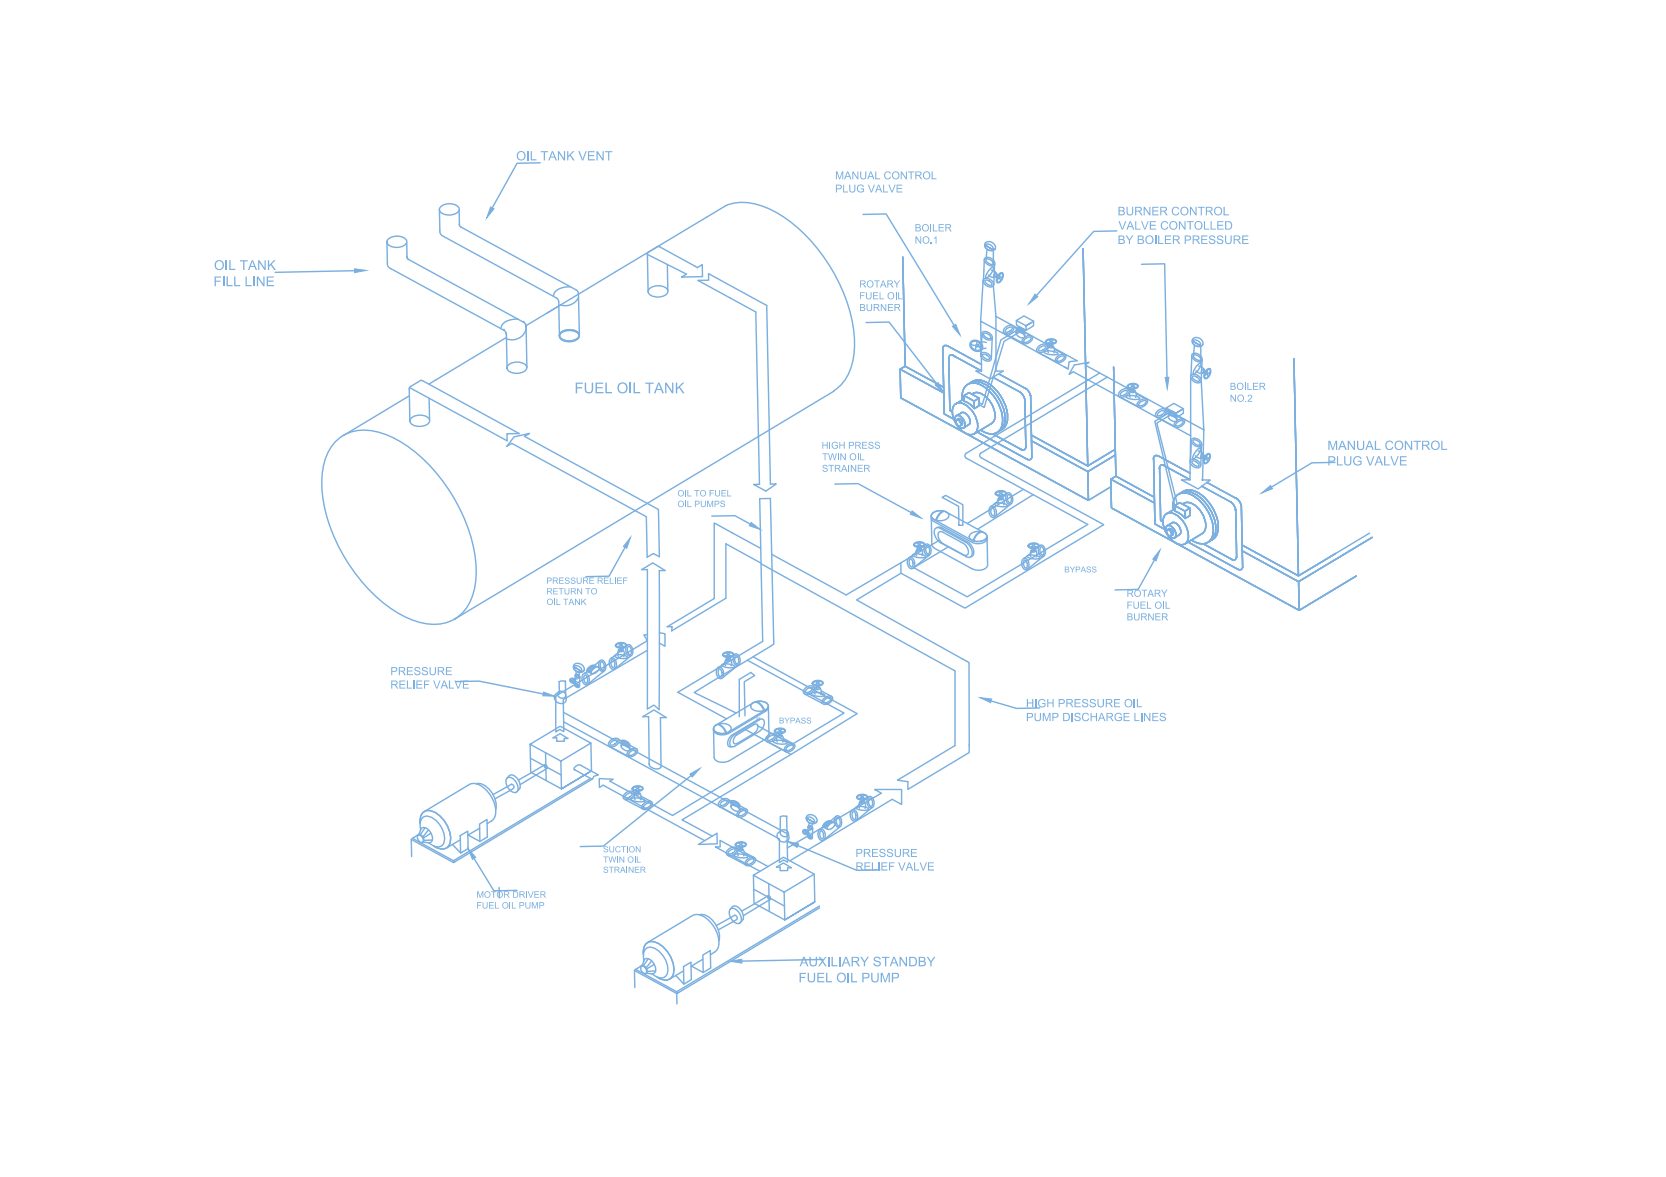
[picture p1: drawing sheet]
<svg xmlns="http://www.w3.org/2000/svg" width="297mm" height="210mm" viewBox="0 0 297 210" stroke-linecap="round" stroke-linejoin="round" font-family="sans-serif">
<!-- layer: 0 -->
<g fill="none" stroke="#7aafdf" stroke-width=".25">
<path d="M78.3 37.4l.1 3.9M78.7 36.8a2.51 2.51 0 0 1 3.1 .2 .82 .82 0 0 1-.6 1.1 2.43 2.43 0 0 1-2.8-.4l-.1-.3zM81.9 37.5v2.6M96.3 29l-4.1 .1-4.4 8M129.4 36.7a9.6 9.6 0 0 1 8.3 .8 29.6 29.6 0 0 1 13.6 17.4 17.4 17.4 0 0 1 .2 11.3 7.3 7.3 0 0 1-2.8 3.5M129.4 36.7l-35.6 21.4M153.9 38.2h4.1l12.1 19.8M63.2 48.3l-14.1 .3M69 43.2l.1 3.8M69.1 47a.97 .97 0 0 0 .6 .9M69.3 42.6a2.51 2.51 0 0 1 3.1 .2 .82 .82 0 0 1-.6 1.1 2.43 2.43 0 0 1-2.7-.4l-.1-.3zM69.8 48l20.1 10.9"/>
<path d="M72.5 43.3l.1 2.6M72.5 45.9l.3 .3M72.6 45.9h.1M72.8 46.2l20.6 11.3M72.8 46.2h.1M78.4 41.3a1.02 1.02 0 0 0 .7 .9l20.1 10.9 .4 .5v.2M81.9 40.1l.2 .4M81.9 40.1h.1M82.1 40.5l20.6 11.2 .4 .6M82.1 40.5h.1M89.8 58.9l.4 .4 .1 .3M89.9 58.9h.1"/>
<path d="M90.3 59.6h.1M90.3 59.6l.1 6M92.4 56.9a2.94 2.94 0 0 0-3 1.4l-.1 .3M93.3 57.4l.1 .1M93.4 57.5h.1M93.4 57.5l.4 .6M93.7 57.7a2.37 2.37 0 0 1-.9 2.4 2.37 2.37 0 0 1-2.5 .3M93.8 58.3v.1M93.8 58.1l.1 7.4M99.6 53.8l.1 6.1M100.1 59.4a2.51 2.51 0 0 1 3.1 .2 .82 .82 0 0 1-.6 1.1 2.43 2.43 0 0 1-2.8-.4l-.1-.3zM100.1 59.2a2.51 2.51 0 0 1 3.1 .2 .82 .82 0 0 1-.6 1.2 2.43 2.43 0 0 1-2.8-.4l-.1-.4z"/>
<path d="M101.7 51.2a2.94 2.94 0 0 0-3 1.3v.4M103.1 52.3l.2 7.5M103.1 53.1a2.59 2.59 0 0 1-3.2 1.3M115.7 44.9l-.3 .5M115.9 51.4a2.51 2.51 0 0 1 3.1 .2 .82 .82 0 0 1-.6 1.2 2.43 2.43 0 0 1-2.7-.5l-.1-.3zM117.1 44h.5l6.7 3.7 .9-.5 .1 2.1-3.8 .1 .9-.5-7-3.5 .2 6.6M119 47.2l.1 4.6M124.4 50h2l-.1-1.2 10.4 5.7 .7 31.8h1l-1.8 1.3-2.2-1.2h1l-.6-30.8zM154.4 57.5l4.1-.1 8.5 11M161 45.8l.4 19.5M175.1 59.5l-.2 3.6M175.1 59.3a1.19 1.19 0 0 1 1.8 1.2 1.19 1.19 0 0 1-1.8-1.2z"/>
<path d="M175.3 50l-.5 7.3M175.3 49.8a1.17 1.17 0 0 1 1.3 .1 1.17 1.17 0 0 1 .5 1.1 1.17 1.17 0 0 1-1.2-.1 1.17 1.17 0 0 1-.6-1.1zM175.4 59.5a1 1 0 0 1 1.2 .8 1 1 0 0 1-1.2-.8zM175.5 46.3l-.1 3.5M175.6 46.1a1.19 1.19 0 0 1 1.7 1.1 1.19 1.19 0 0 1-1.7-1.1zM175.6 50a.76 .76 0 0 1 1.1 .3l.1 .3a.2 .2 0 0 1 0 .2 .2 .2 0 0 1-.2 .1 1.11 1.11 0 0 1-1-.9zM175.6 43.7l1.4 .8zM175.7 43.6a.88 .88 0 0 1 .9 .1 .88 .88 0 0 1 .4 .8 .88 .88 0 0 1-.9 0 .88 .88 0 0 1-.4-.9zM175.8 46.2a.98 .98 0 0 1 1.3 .9 1.03 1.03 0 0 1-1.3-.9zM175.8 43.2a1.13 1.13 0 0 1 1.6 1.2 1.08 1.08 0 0 1-1.2 .2 1.08 1.08 0 0 1-.6-1.2zM176 44.4l-.2 1.8M176.2 49a1.16 1.16 0 0 0 1.1 .5"/>
<path d="M176.4 48.1l.7-.4a2.19 2.19 0 0 1-1.3 1.9 1.57 1.57 0 0 1 .6-1.5zM176.7 48.2a1.07 1.07 0 0 1 1 .5M177.1 44.7v2.3M177.1 51l.5 5.4M177.3 47.2l-.1 3.6M177.4 48.8l.1-.1a.34 .34 0 0 1 .2 .5 .34 .34 0 0 1-.5 .1zM177.6 56.4v9.8h1.3l-2.4 1.4-2.5-1.4h1M177.6 56.4l14.5 7.9-1.5 .2-.2 1.3-.7-.4M178.1 49.1a.36 .36 0 0 1 .3-.3 .36 .36 0 0 1 .3 .1 1.2 1.2 0 0 1-.8 1.4 .95 .95 0 0 1 .2-1.2zM178.2 48.8l.5-.2a1.22 1.22 0 0 1-.9 1.8 1.26 1.26 0 0 1 .4-1.6zM178.3 49.2l-.7-.3-.1 .5 .6 .2M178.3 48.9l-.1 .5 .2 .6"/>
<path d="M178.7 49.3l-.9 .6M179.1 59.5l3.2 1.6M179.2 58.5a1.15 1.15 0 0 1 1.5-.3 1.17 1.17 0 0 1-.5 1.1 1.17 1.17 0 0 1-1.3 0v-.3zM179.4 58.7a.92 .92 0 0 1 1.1-.3 1.09 1.09 0 0 1-1.2 .8 .32 .32 0 0 1 .1-.5zM180.7 58.2l3.2 1.7M181.2 59.3a1.1 1.1 0 0 1 1.5 .8 1.1 1.1 0 0 1-1.5-.8zM181.2 58.5a1.18 1.18 0 0 1 1.5 .8 1.18 1.18 0 0 1-1.5-.8zM181.2 57.2l1.7 .9 .1 .8-1.8-.9v-.8l1.4-.9 1.7 1-1.4 .8 1-.6M181.2 58.5v.8M181.3 58.6a1.23 1.23 0 0 1 1.3 .6 1.11 1.11 0 0 1-1.2-.5zM182.1 58.4l-3.6 2.2-3.3 11.5-.6-.3M182.5 58.8l-3.5 2.1-3.5 11.8-1.1-.6"/>
<path d="M182.7 59.3v.9M184.3 57.3v.8l-1.3 .8M193.1 44.4l.8 38.7M199.1 41.2l-4.1 .1-10.2 11.4M203.5 47.1l4.2-.1 .4 20.3M60.2 78.4a7.7 7.7 0 0 1 7.9-1.1 23.6 23.6 0 0 1 11.4 9.3 27.2 27.2 0 0 1 5.4 16.3 9.1 9.1 0 0 1-3.7 7.4 8.7 8.7 0 0 1-8.3 0 27.7 27.7 0 0 1-13-13.9 22.9 22.9 0 0 1-2.4-12.7 9 9 0 0 1 2.7-5.3zM61.3 77.6h.1M73 70.6l-11.8 7.1M73 69.1l17.4 9.5v-1.2l2.2-.1-17.5-9.5-1.9 1.1-.2 .3 .1 5.9M73.4 74.5a2.51 2.51 0 0 1 3.1 .2 .82 .82 0 0 1-.6 1.1 2.43 2.43 0 0 1-2.7-.4l-.1-.3zM76.5 71l.1 3.8M90.3 60.2l-13.8 8.3"/>
<path d="M90.7 65a2.51 2.51 0 0 1 3.1 .2 .82 .82 0 0 1-.6 1.2 2.43 2.43 0 0 1-2.7-.5l-.1-.3zM91.7 77.9l2.7-.6-.9 .5 23.9 13.1 .2 8.4-1.1-.6-1.1 .7-.2-7.2-23.9-13.1-.9 .5zM148.7 69.8l-67.6 40.6M160.5 65.8l.9-.5 6.8 3.8M168.3 70.1l-7.8-4.3 .1 5.2 33.5 18.2-.1-5.1-10.1-5.5M168.9 61.7h-.6l-.2 .6 .2 11.5 1.8 1M169 61.7l6 3.3M169.2 63.8h.1M169.2 63.8l.2 9.4 .4 .3M169.8 63.3l5.2 2.9M169.9 63.3v.1M170.1 72.3a1.77 1.77 0 0 1 2.6 .3 3.9 3.9 0 0 1 1.3 4.5 1.77 1.77 0 0 1-2.6-.4 3.9 3.9 0 0 1-1.3-4.4z"/>
<path d="M170.3 63.6a.66 .66 0 0 0-1.1 0l-.1 .3M170.5 74.1a1.45 1.45 0 0 1 1.3 2.2 1.45 1.45 0 0 1-1.3-2.2zM170.5 74.9a.71 .71 0 0 1 .7 1.1 .71 .71 0 0 1-.7-1.1zM170.7 71.9h-.1M170.8 74.7a.74 .74 0 0 1 .8 1l-.4 .3M170.9 74.7l-.4 .2M171.4 73.6a1.53 1.53 0 0 1 1.5 2M171.4 73.6l-.9 .6M171.6 71.3a2.34 2.34 0 0 1 1.9-3 5.9 5.9 0 0 1 4.5 3.7 4.5 4.5 0 0 1 .1 4.8 2.5 2.5 0 0 1-3.3-.1M171.9 70.5l.9-.5 1.8 1M171.9 71.1l-1.5 .9M171.9 71.6l.7 .3 1.1 1"/>
<path d="M172.8 68.4a2.54 2.54 0 0 1 3 .2 7.5 7.5 0 0 1 3.3 6.9 2 2 0 0 1-1.1 1.5M172.9 75.6l-1.1 .7M173 68.3a2.3 2.3 0 0 1 3-.1 7.5 7.5 0 0 1 3.6 7 2.02 2.02 0 0 1-1.2 1.5M173.1 61.4l1.9 .4M173.1 60.9a1.24 1.24 0 0 1 1.6 0 1.24 1.24 0 0 1 .3 1.5 1.29 1.29 0 0 1-1.4 .1 1.29 1.29 0 0 1-.6-1.4zM173.3 70.3a1.89 1.89 0 0 1 2.5 .5 4.5 4.5 0 0 1 1.5 4l-.5 .7-3.1 1.9M173.4 61a1.13 1.13 0 0 1 1.6 1.1 1.08 1.08 0 0 1-1.3 .2 1.08 1.08 0 0 1-.5-1.1zM173.7 71.5l.9-.5v1.3l-.9 .6v-1.4l-1.8-1v1.1M174 61.4l.5 .1M174.2 60.9l-.3 1.5M174.3 77.1l8.9 4.8M174.5 61.8h-.5"/>
<path d="M174.6 61.3a.34 .34 0 0 1 .4 .3 .34 .34 0 0 1-.4 .3l-.1-.3zM174.7 62a1.07 1.07 0 0 0 1.1 .1M174.9 63.1a1.17 1.17 0 0 1 1.2 0 1.17 1.17 0 0 1 .6 1.1 1.17 1.17 0 0 1-1.3 0 1.17 1.17 0 0 1-.5-1.1zM175 65l-.2-7.7 15.6 8.5M175 65v1.2M175.2 63.3v-.1a.76 .76 0 0 1 1 .4l.2 .2a.2 .2 0 0 1 0 .3 .2 .2 0 0 1-.2 0 1.11 1.11 0 0 1-1-.8zM175.8 61.1a1.17 1.17 0 0 0-1.1 .1M176.9 60.5l-.2 3.5M177 77.4l5.2 2.8M177 67.3l5 2.7M178.1 66.7l4.9 2.7M181.9 70l.5 .5 .3 1"/>
<path d="M181.9 70h.1M182.5 60.3a1.17 1.17 0 0 1 1.6-.3 1.19 1.19 0 0 1-1.8 1.1l-.1-.2zM182.6 69.1a2.13 2.13 0 0 1 1.2 1.4l.2 11.1-.4 .4-.6-.2M182.7 71.2h.1M182.7 71.2l.2 8.6M182.7 60.5a.81 .81 0 0 1 1.1-.3 .93 .93 0 0 1-1.3 .7zM182.9 79.8h.1M182.9 79.8a.59 .59 0 0 1-.5 .5 .59 .59 0 0 1-.6-.3M183.9 77.6l10 5.5 4.9-3M185.1 62.8l3.1 1.7M185.1 61.8a1.15 1.15 0 0 1 1.6-.2 1.17 1.17 0 0 1-.6 1.1 1.17 1.17 0 0 1-1.2 0l-.1-.3zM185.4 62.1a.96 .96 0 0 1 1-.4 .53 .53 0 0 1-.4 .7l-.6 .2a.19 .19 0 0 1-.2-.1 .19 .19 0 0 1 0-.2z"/>
<path d="M186.3 62.7l1.1-.1a1.44 1.44 0 0 1 1.2 .5 2.5 2.5 0 0 1-2.4-.3zM186.5 60.8a1.34 1.34 0 0 1 1.9 .1 1.22 1.22 0 0 1-2 .1zM186.6 60.8a1.2 1.2 0 0 1 1.7 .1 1.17 1.17 0 0 1-1.8 .1zM186.7 61.6l.3 .2M187 61.8a1.07 1.07 0 0 0-.1 1.1M187 61.7l.2-.1a.46 .46 0 0 1 .6 .2 .4 .4 0 0 1-.4 .3 .4 .4 0 0 1-.4-.4zM187 60.6l1 .6M187.5 61l.1 .8h-.4v-.7M187.8 60.6l-.5 .4-.5 .2M187.8 61.8a1.11 1.11 0 0 1 .1 1.1M188 62.3l1.9 1M188.5 63.6a1.17 1.17 0 0 1 1.5-.2 1.19 1.19 0 0 1-1.8 1.1l-.1-.3z"/>
<path d="M188.6 63.2h.1M188.6 63.9a.88 .88 0 0 1 1.2-.3 1.03 1.03 0 0 1-1.4 .7zM193.6 65l.6-.4-2.7 .5-.9 1.7 .8-.5 20.9 11.4M193.6 65.1l21 11.6M196.1 66.5l-23.8 14.3-.3 .5 .3 .4M197.4 67.3l-22.5 13.5M198.6 65.5l.4 19.4M199.7 70.8l3.1 1.6M199.7 69.8a1.15 1.15 0 0 1 1.6-.3 1.17 1.17 0 0 1-.6 1.1 1.17 1.17 0 0 1-1.2 0l-.1-.2zM199.9 70a1 1 0 0 1 1.1-.3 .53 .53 0 0 1-.5 .7l-.5 .2a.2 .2 0 0 1-.3-.1 .2 .2 0 0 1 .1-.3zM200.9 70.6h1.1a1.44 1.44 0 0 1 1.2 .4 2.5 2.5 0 0 1-2.4-.3zM201.1 68.7a1.34 1.34 0 0 1 1.9 .1 1.22 1.22 0 0 1-2 .1z"/>
<path d="M201.2 68.8a1.24 1.24 0 0 1 1.6 0 1.19 1.19 0 0 1-1.7 .2zM201.3 69.5l.3 .2M201.6 69.8a1.07 1.07 0 0 0-.1 1M201.6 69.7l.2-.1a.46 .46 0 0 1 .6 .2 .4 .4 0 0 1-.4 .2 .4 .4 0 0 1-.4-.3zM201.6 68.5l1 .6M202.1 68.9v.8h-.4v-.7M202.3 68.5l-.4 .4-.5 .3M202.4 69.8a1.11 1.11 0 0 1 .1 1.1M202.6 70.2l1.8 1M203 71.6a1.17 1.17 0 0 1 1.6-.3 1.19 1.19 0 0 1-1.8 1.1l-.1-.2zM203.2 71.1l-.1 .1M203.2 71.8a.85 .85 0 0 1 1.2-.3 1.02 1.02 0 0 1-1.4 .8z"/>
<path d="M206.3 74.4l3.1 1.6M206.3 73.4a1.15 1.15 0 0 1 1.6-.3 1.17 1.17 0 0 1-.6 1.1 1.17 1.17 0 0 1-1.2 0l-.1-.3zM206.5 73.6a.92 .92 0 0 1 1.1-.3 1.09 1.09 0 0 1-1.2 .8 .29 .29 0 0 1 .1-.5zM207.9 73.1l3.1 1.7M207.9 72.8l1.7 .9 .1 .8-1.8-.9v-.8l1.4-.9 1.7 1-1.4 .8 1-.6M208.3 74.2a1.1 1.1 0 0 1 1.5 .8 1.1 1.1 0 0 1-1.5-.8zM208.3 73.4a1.18 1.18 0 0 1 1.5 .8 1.18 1.18 0 0 1-1.5-.8zM208.3 73.4v.8M208.5 73.5a1.23 1.23 0 0 1 1.2 .6 1.11 1.11 0 0 1-1.2-.5zM208.5 73.6l-2.6 1.5 3.6 15.1 .8-.6 1.8 1M208.7 74l-2.4 1.5 3.6 14.4M209.6 75.2a1.17 1.17 0 0 1 1.6-.3 1.19 1.19 0 0 1-1.8 1.1l-.1-.2z"/>
<path d="M209.8 75.4a.81 .81 0 0 1 1.2-.3 .93 .93 0 0 1-1.4 .7zM209.8 74.2v.9M211 72.9v.8l-1.3 .8M212.3 77.7l-.1 7.8M212.3 67.2v10.5M212.3 66.9a1.17 1.17 0 0 1 1.3 .1 1.17 1.17 0 0 1 .5 1.1 1.17 1.17 0 0 1-1.2-.1 1.17 1.17 0 0 1-.6-1.1zM212.4 78.5l-.1 3.6M212.5 78.3a1.19 1.19 0 0 1 1.7 1.2 1.19 1.19 0 0 1-1.7-1.2zM212.5 63.4l-.1 3.5M212.5 63.2a1.19 1.19 0 0 1 1.8 1.1 1.19 1.19 0 0 1-1.8-1.1zM212.6 67.1a1.07 1.07 0 0 1 1.3 .8 .3 .3 0 0 1-.6 0 .91 .91 0 0 1-.7-.8zM212.6 60.8l1.4 .8z"/>
<path d="M212.6 60.7a.92 .92 0 0 1 1.4 .9 .9 .9 0 0 1-1 0 .9 .9 0 0 1-.4-.9zM212.7 78.5a1 1 0 0 1 1.3 .9 1.03 1.03 0 0 1-1.3-.9zM212.8 63.3a1 1 0 0 1 1.3 .9 1.03 1.03 0 0 1-1.3-.9zM212.8 60.3a1.13 1.13 0 0 1 1.6 1.2 1.08 1.08 0 0 1-1.2 .2 1.08 1.08 0 0 1-.6-1.2zM213 61.5l-.2 1.8M213.2 66.1a1.16 1.16 0 0 0 1.1 .5M213.4 65.2l.7-.4a2.19 2.19 0 0 1-1.3 1.9 1.57 1.57 0 0 1 .6-1.5zM213.7 65.3a1.07 1.07 0 0 1 .9 .5M214.1 61.8v2.3M214.2 79.5l-.1 3.5M214.3 64.3l-.1 3.6 .4 8.8M214.4 65.9l.1-.1a.34 .34 0 0 1 .2 .5 .34 .34 0 0 1-.5 .1z"/>
<path d="M214.6 76.7l-.2 8.9h1.4l-2.2 1.6-2.9-1.6 1.5-.1M215.1 66.2a.37 .37 0 0 1 .3-.3 .37 .37 0 0 1 .3 .1 1.18 1.18 0 0 1-.8 1.4 .93 .93 0 0 1 .2-1.2zM215.2 65.9l.5-.1a1.22 1.22 0 0 1-.9 1.7 1.26 1.26 0 0 1 .4-1.6zM215.3 66.4l-.7-.4-.1 .5 .6 .2M215.3 66l-.1 .5 .2 .6M215.7 66.4l-.9 .6M230.7 64l.8 38.7M111.4 97.6l-2.8 5.2h-4.1M126.9 92h4.1l2.8 1.5M127.3 93.3l8.3 4.5M127.3 93.3v13.4l-8.3 5.1h.9l-.2 .7 9.7-5.8v-9.7l6.3 3.4M148.9 86.3l4.1-.1 9.5 5.2"/>
<path d="M162 99.5l.3-.1a1.17 1.17 0 0 1 .8 .9 1.17 1.17 0 0 1-.5 1.1 1.21 1.21 0 0 1-.6-1.9zM162.2 99.7a.28 .28 0 0 1 .4 0 .28 .28 0 0 1 .1 .3 .94 .94 0 0 1-.1 1.1 .55 .55 0 0 1-.5-.7zM162.8 98.9l1.1-.1a1.29 1.29 0 0 1 1.1 .5 2.19 2.19 0 0 1-2.3-.3zM163 97a1.34 1.34 0 0 1 1.9 .1 1.22 1.22 0 0 1-2 0zM163.1 97a1.18 1.18 0 0 1 1.7 .1 1.19 1.19 0 0 1-1.8 .1zM163.5 98a1.07 1.07 0 0 0-.1 1.1M163.5 97.9l.2-.1a.46 .46 0 0 1 .6 .2 .4 .4 0 0 1-.4 .2 .4 .4 0 0 1-.4-.3zM163.5 96.8l1 .6M164 97.2v.8h-.3l-.1-.7M164.2 96.8l-.4 .4-.5 .2M164.3 98a1.11 1.11 0 0 1 .1 1.1M165 97.1l.2-.1a1.19 1.19 0 0 1 .3 2.1 1.23 1.23 0 0 1-.5-2z"/>
<path d="M165 97.1l-2.7 2.3M165.2 97.3a.39 .39 0 0 1 .4 .1 .39 .39 0 0 1 .1 .4 .65 .65 0 0 1-.3 1 1.16 1.16 0 0 1-.2-1.5zM165.6 99.1l-2.8 2.2M166 92l.1 5.1 .1 .3 .4 .4M166.1 92.2a.7 .7 0 0 0 .4 .8l6.8 3.7a2.21 2.21 0 0 0 2.6-.4l.1-.3-.1 .3M166.3 91.5a2.23 2.23 0 0 1 2.8 .2 .73 .73 0 0 1-.5 1 2.16 2.16 0 0 1-2.5-.4l-.1-.3zM166.5 92.6l-.4-.5a1.36 1.36 0 0 1 1.7-1l.9 .2 6.8 3.7 .4 .5a1.36 1.36 0 0 1-1.7 1.1l-.9-.3M166.5 92.7l6.8 3.7M166.6 97.8l6.8 3.7M167.1 94.1l.5-.1 .3 .1M167.5 96.3l-16.6 9.8-13.3-7.2M167.9 94.1l4.6 2.5a1.98 1.98 0 0 1 .9 2.6l-.3 .1"/>
<path d="M168 88.7l.6-.4 3.1 1.7v3.7h-.7l-.1-3.4zM168.1 94.9l-.3-.1a.65 .65 0 0 0-.5 1 1.99 1.99 0 0 0 .9 1.2M168.1 94.9l3.6 2a1.79 1.79 0 0 1 .9 1.9l-.2 .2-.3 .1-.3-.2-3.6-1.9M168.2 91.1a2.54 2.54 0 0 0-1.4 1.7M168.3 91.2a2.48 2.48 0 0 0-1.3 1.6M172.2 96.7a2.06 2.06 0 0 1 .9 2.5l-.5 .2-.4-.1M172.2 96.7l-4.5-2.5a.69 .69 0 0 0-.8 0 .69 .69 0 0 0-.3 .7 2.43 2.43 0 0 0 1.1 1.9l4.6 2.5M172.3 81.7l21.6 11.8-21.4 12.9-9.6-5.2 6.2-3.7M173.1 95.2a2.23 2.23 0 0 1 2.8 .2 .73 .73 0 0 1-.6 1 2.16 2.16 0 0 1-2.4-.4l-.1-.3zM174.8 94.8a2.38 2.38 0 0 0-1.3 1.6M174.9 80.8l-.2 .4 .2 .5 21.9 11.9-24.8 14.9-11.4-6.3M175.1 94.9a2.06 2.06 0 0 0-1.5 1.6"/>
<path d="M176 95.7l.1 5.1M176.6 90.4l.2-.2a1.17 1.17 0 0 1 .8 1 1.17 1.17 0 0 1-.4 1.1 1.21 1.21 0 0 1-.6-1.9zM176.8 90.6a.48 .48 0 0 1 .5 .6v.4a.32 .32 0 0 1-.3 .4 1.15 1.15 0 0 1-.2-1.4zM177.4 89.8l1.1-.1a1.29 1.29 0 0 1 1.1 .5 2.19 2.19 0 0 1-2.3-.3zM177.5 87.8a1.34 1.34 0 0 1 1.9 .2 1.22 1.22 0 0 1-2 0zM177.6 87.9a1.14 1.14 0 0 1 1.7 .1 1.15 1.15 0 0 1-1.7 .1zM178 88.9a1.07 1.07 0 0 0 0 1.1M178.1 88.8l.1-.1a.46 .46 0 0 1 .6 .2 .4 .4 0 0 1-.4 .2 .4 .4 0 0 1-.3-.3zM178.1 87.7l1 .6M178.6 88.1v.8h-.4v-.7M178.8 87.6l-.4 .4-.6 .3M178.9 88.9a1.11 1.11 0 0 1 0 1.1"/>
<path d="M179.5 88l.3-.1a1.19 1.19 0 0 1 .3 2.1 1.23 1.23 0 0 1-.6-2zM179.6 88l-2.8 2.2M179.8 88.2a.32 .32 0 0 1 .4 .4 .85 .85 0 0 1-.2 1.1 1.09 1.09 0 0 1-.2-1.5zM180.1 90l-2.7 2.2M182.2 80.2h.1M182.4 99.7l.3-.1a1.17 1.17 0 0 1 .8 .9 1.17 1.17 0 0 1-.5 1.1 1.21 1.21 0 0 1-.6-1.9zM182.5 87.3l-10 6.1M182.6 99.9a.31 .31 0 0 1 .5 .3 .86 .86 0 0 1-.2 1.1 1.07 1.07 0 0 1-.3-1.3zM183.2 99.1l1.1-.1a1.29 1.29 0 0 1 1.1 .5 2.19 2.19 0 0 1-2.3-.3zM183.4 97.2a1.34 1.34 0 0 1 1.9 .1 1.22 1.22 0 0 1-2 .1zM183.5 97.2a1.24 1.24 0 0 1 1.7 .1 1.19 1.19 0 0 1-1.8 .1zM183.9 98.2a1.07 1.07 0 0 0-.1 1.1"/>
<path d="M183.9 98.1l.1-.1a.46 .46 0 0 1 .7 .2 .4 .4 0 0 1-.5 .3 .4 .4 0 0 1-.3-.4zM183.9 97l1 .6M184.2 88.2l-9.9 6.2M184.4 97.4v.8h-.3l-.1-.7M184.6 97l-.4 .3-.5 .3M184.7 98.2a1.11 1.11 0 0 1 .1 1.1M185.4 97.3l.2-.1a1.19 1.19 0 0 1 .3 2.1 1.23 1.23 0 0 1-.5-2zM185.4 97.3l-2.7 2.3M185.6 97.5a.89 .89 0 0 1 .3 1.5 1.07 1.07 0 0 1-.3-1.5zM185.9 99.3l-2.7 2.2M198.1 85.5l.9-.6 6.8 3.8M198.1 86.8l-4 2.4"/>
<path d="M198.9 81.1l-4.9 3M205.8 89.7l-7.7-4.2 .1 5.1 33.4 18.3-.1-5.2-10-5.5M205.8 99.9l-2.9 5.2-4.1 .1M206.5 81.3h-.6l-.2 .2v.4l.2 11.5 1.8 1M206.5 81.3l5.7 3.1M206.5 81.3h.1M206.7 83.5h.1M206.7 83.5l.2 9.3 .5 .3M207.3 82.9l4.9 2.6M207.5 83h.1M207.7 91.9a1.77 1.77 0 0 1 2.6 .4 3.9 3.9 0 0 1 1.3 4.4 1.77 1.77 0 0 1-2.6-.4 3.9 3.9 0 0 1-1.3-4.4zM207.9 83.2a.66 .66 0 0 0-1.1 0l-.1 .3"/>
<path d="M208.1 94.5a.71 .71 0 0 1 .7 1.1 .71 .71 0 0 1-.7-1.1zM208.1 93.8a1.45 1.45 0 0 1 1.3 2.1 1.45 1.45 0 0 1-1.3-2.1zM208.1 94.5l.3-.2a.74 .74 0 0 1 .7 1M208.3 91.5h-.1M209 93.2a1.53 1.53 0 0 1 1.4 2M209 93.2l-.9 .6M209.1 90.9a2.34 2.34 0 0 1 2-3 5.9 5.9 0 0 1 4.5 3.7 4.5 4.5 0 0 1 .1 4.8 2.5 2.5 0 0 1-3.3-.1M209.2 95.3l-.4 .3M209.5 91.2l.7 .3 1.1 1M209.5 90.8l-1.5 .8M210.3 88a2.54 2.54 0 0 1 3 .2 7.5 7.5 0 0 1 3.4 6.9 2 2 0 0 1-1.1 1.5M210.4 95.2l-1 .7"/>
<path d="M210.8 87.8a2.54 2.54 0 0 1 3 .2 7.5 7.5 0 0 1 3.3 6.8 2 2 0 0 1-1.1 1.5 2.55 2.55 0 0 0 1.2-2.8 7.7 7.7 0 0 0-4.2-5.9 2.12 2.12 0 0 0-2.4 .3M210.9 89.9a1.87 1.87 0 0 1 2.5 .5 4.5 4.5 0 0 1 1.5 4l-.5 .7M211.3 91.2l.8-.6 .1 1.3-.9 .6v-1.3l-1.8-1v1M211.8 96.7l9 4.9M212.2 82.1a1.17 1.17 0 0 1 1.3 0 1.17 1.17 0 0 1 .5 1.1 1.17 1.17 0 0 1-1.2 0 1.17 1.17 0 0 1-.6-1.1zM212.5 82.3a.76 .76 0 0 1 1.1 .3 .27 .27 0 0 1 .2 .2 .27 .27 0 0 1-.2 .3 1.13 1.13 0 0 1-1.1-.8zM213.1 81.3a1.16 1.16 0 0 0 1.1 .4M213.4 80.3l.6-.4a2.19 2.19 0 0 1-1.3 1.9 1.57 1.57 0 0 1 .7-1.5zM213.6 80.4a1.07 1.07 0 0 1 .9 .6M214.3 81.1l.1-.1a.34 .34 0 0 1 .2 .5 .34 .34 0 0 1-.5 .1zM214.3 86.7l5.2 2.9 .7 .8 .1 .7M214.4 95.1l-3.1 1.9"/>
<path d="M214.6 97l5.2 2.9M215.1 81.2a.31 .31 0 0 1 .5-.2 .31 .31 0 0 1 .1 .5 1.05 1.05 0 0 1-.9 1.1 1.01 1.01 0 0 1 .3-1.4zM215.2 81l.4-.1a1.22 1.22 0 0 1-.9 1.8 1.26 1.26 0 0 1 .5-1.7zM215.2 81.5l-.7-.3-.1 .5 .7 .2M215.2 86l5.4 3M215.2 81.1v.6l.1 .6M215.6 81.6l-.9 .6M219.8 99.8h.1M220.2 88.7a2.13 2.13 0 0 1 1.1 1.4l.3 11.1M220.3 90.8h.1M220.3 90.8l.2 8.6M220.5 99.4a.59 .59 0 0 1-.5 .5 .59 .59 0 0 1-.6-.3"/>
<path d="M220.5 99.4h.1M238 82.5h-4.1l-7.2 4.4M244.2 95.1l-12.7 7.6-10-5.5M244.7 95.8l-13.2 7.9M102.3 118.9a.89 .89 0 0 1 .9 0 .89 .89 0 0 1 .5 .8 .94 .94 0 0 1-1.4-.8zM102.3 118.9l1.4 .8zM102.5 118.4a1.13 1.13 0 0 1 1.6 1.2 1.08 1.08 0 0 1-1.3 .2 1.08 1.08 0 0 1-.5-1.2zM102.8 119.7l-.1 .8M103.3 119.8v1M104.7 119.8l.8 .3M104.8 119.2l.3-.3a.79 .79 0 0 1 .9-.2 1.18 1.18 0 0 1-1.4 1zM105 119.2a.96 .96 0 0 1 .9-.4 1.29 1.29 0 0 1-1.1 .9z"/>
<path d="M105.6 119.5l.2-.3a.77 .77 0 0 1 1-.2 1.1 1.1 0 0 1-1.4 1.1v-.2zM106 118.7l.8 .3M107 117.8l.2-.1a1.19 1.19 0 0 1 .3 2.1 1.23 1.23 0 0 1-.5-2zM107 117.8l-2.7 2.3M107.1 118.1a.24 .24 0 0 1 .3-.1 .24 .24 0 0 1 .2 .3 .79 .79 0 0 1-.2 1.2h-.1a1.24 1.24 0 0 1-.2-1.4zM107.5 119.8l-2.7 2.2M108.9 117.4l.2-.1a1.17 1.17 0 0 1 .8 .9 1.17 1.17 0 0 1-.5 1.2 1.21 1.21 0 0 1-.5-2zM109.1 117.7a.31 .31 0 0 1 .4 .3 .86 .86 0 0 1-.1 1.1 1.01 1.01 0 0 1-.4-1.4zM109.7 116.8h1.1a1.29 1.29 0 0 1 1.1 .4 2.19 2.19 0 0 1-2.3-.2zM109.8 114.9a1.34 1.34 0 0 1 1.9 .2 1.22 1.22 0 0 1-2 0zM109.9 115a1.24 1.24 0 0 1 1.7 .1 1.21 1.21 0 0 1-1.7 .1zM110.3 116a1.07 1.07 0 0 0-.1 1"/>
<path d="M110.3 115.9l.2-.1a.46 .46 0 0 1 .6 .2 .4 .4 0 0 1-.4 .2 .4 .4 0 0 1-.4-.3zM110.3 114.8l1 .5M110.9 115.1v.8h-.4v-.7M111.1 114.7l-.5 .4-.5 .2M111.1 116a1.11 1.11 0 0 1 .1 1.1M111.8 115.1l.2-.1a1.19 1.19 0 0 1 .4 2 1.23 1.23 0 0 1-.6-1.9zM111.9 115.1l-2.8 2.2M112 115.3a.87 .87 0 0 1 .4 1.5h-.1a1.07 1.07 0 0 1-.3-1.5zM112.4 117l-2.7 2.3M114.4 101.6l2-1.2 2.2 1.3-1.1 .1v24.7l-.9-.8-1.2 .7v-24.8zM115.4 113.2h-.6l.6 1.1-16.3 9.8v6.4l.7-.4 .7 .4-.1-5.7 15-8.8M117.6 112.8l1 .2v2.2l-1-.5"/>
<path d="M128 119.1l.2-.1a1.17 1.17 0 0 1 .8 .9 1.17 1.17 0 0 1-.5 1.1 1.21 1.21 0 0 1-.5-1.9zM128.2 119.3a.31 .31 0 0 1 .4 .3 .95 .95 0 0 1-.1 1.1 1.04 1.04 0 0 1-.3-1.3zM128.8 118.5l1.1-.1a1.29 1.29 0 0 1 1.1 .5 2.19 2.19 0 0 1-2.3-.3zM128.9 116.6a1.34 1.34 0 0 1 1.9 .1 1.22 1.22 0 0 1-2 .1zM129.1 116.6a1.06 1.06 0 0 1 1.6 .2 1.23 1.23 0 0 1-1.7 0zM129.4 117.6a1.07 1.07 0 0 0 0 1.1M129.5 116.4l.9 .6M129.5 117.5l.1-.1a.46 .46 0 0 1 .6 .2 .4 .4 0 0 1-.4 .3 .4 .4 0 0 1-.3-.4zM130 116.8v.8h-.4v-.7M130.2 116.4l-.4 .4-.6 .2M130.3 117.6a1.11 1.11 0 0 1 0 1.1M130.9 116.7l.3-.1a1.19 1.19 0 0 1 .3 2.1 1.23 1.23 0 0 1-.6-2z"/>
<path d="M131 116.7l-2.8 2.3M131.1 117a.24 .24 0 0 1 .3-.1 .24 .24 0 0 1 .1 .3 .79 .79 0 0 1-.1 1.2h-.1a1.2 1.2 0 0 1-.2-1.4zM131.5 118.7l-2.7 2.2M133.3 117.7l17.2 9.5-9.3 5.6-6.1-3.4M134.3 117.1l18.5 10.1M135.7 100.6l34.6 19.1v13.3l-10.3 6.1 1.9 .3v1.4M160.6 100.4v1.8l-7.9 4.8 19.6 10.9M172.3 117.9l.4 .3 .1 16-10.9 6.6M176.1 100.8a1.6 1.6 0 0 1-2.1 .9l-.6-.2M221.6 101.2l-.4 .4-.6-.1M241.8 102.7l-10.2 6.2M81.3 121.6l4.1-.1 11.4 2.3"/>
<path d="M84.9 139.8a2.64 2.64 0 0 1 2.6 1.3 3.9 3.9 0 0 1 .9 3.3M90.4 138.8a.93 .93 0 0 1 .8-.6 .93 .93 0 0 1 .9 .5 2.1 2.1 0 0 1 .6 1.9M90.5 138.7a1.56 1.56 0 0 1 1.7 1.2 .93 .93 0 0 1-.4 1.4 2.02 2.02 0 0 1-1.5-2.4zM91.2 139.9l.4 .2v.4M91.2 139.8l-3.3 1.9M94.5 132.7l5.4-3.2 5.5 3-5.4 3.2-5.5-3 .1 5 5.5 3-.1-5M94.6 135.2l5.5 3M97.1 136.4l.4 .2v.4l-.4-.2zM97.1 136.4l-4.7 2.7M97.3 134.2l.1 5M97.5 137l-4.8 2.9M98.6 131.6l1.3-.8 1.3 .9h-.6v.5h-1.3v-.6z"/>
<path d="M99.6 123.4a.76 .76 0 0 1 .9 0 .76 .76 0 0 1 .2 1 .76 .76 0 0 1-1 0 .76 .76 0 0 1-.1-1zM99.7 121.6v2.2M100.5 127l39.8 21.7M100.5 128.7l38.5 20.9v4.2l.7-.4 .7 .4-.1-5.1M100.8 121.6l.1 2.6a.93 .93 0 0 1-.4 1.2 .93 .93 0 0 1-1.2-.2 .89 .89 0 0 1-.5-.8 .89 .89 0 0 1 .6-.8M100.8 121.6h.1M100.8 121.6a1.17 1.17 0 0 0-1.1 0M101.6 121.1a.54 .54 0 0 1 .8-.1 .54 .54 0 0 1 .1 .8 .58 .58 0 0 1-.7-.1 .58 .58 0 0 1-.2-.6zM101.7 121.3l.8 .1M101.7 121.2a.43 .43 0 0 1 .6-.1 .43 .43 0 0 1 .1 .6 .51 .51 0 0 1-.7-.5zM102.1 121.5h.2M102.1 121.3h.2"/>
<path d="M102.1 121.1l-.1 .6M102.3 121.2h.2l-.1 .3zM102.4 137.2l3.2 1.8M102.4 121.5l.5 .1M102.5 122a.54 .54 0 0 1 .8 .5 .54 .54 0 0 1-.8-.5zM102.6 120.4l-.1 1.6M102.6 120.3a.54 .54 0 0 1 .8 .5 .54 .54 0 0 1-.8-.5zM102.6 122.1a.31 .31 0 0 1 .4 0 .31 .31 0 0 1 .1 .4l-.4-.2zM102.7 120.4a.42 .42 0 0 1 .5 .4l-.4-.2zM102.9 121.1l-.5 .1M103.4 120.9l-.1 1.5M103.6 136.5a.85 .85 0 0 0-1.2 .8h.2"/>
<path d="M103.6 136.5l3.1 1.7-.8 .2-.3 .5-24.5 14.8M104 120.2l.3-.1a1.17 1.17 0 0 1 .7 .9 1.17 1.17 0 0 1-.4 1.1 1.21 1.21 0 0 1-.6-1.9zM104.3 120.4a.31 .31 0 0 1 .4 .3 1.02 1.02 0 0 1-.1 1.1h-.1a1.04 1.04 0 0 1-.3-1.3zM105.3 138.8l-24.4 14.7M105.4 132.5l.1 5-5.4 3.2 5.4-3.2M108.7 133.1l3.1 1.7M108.8 132.1a1.15 1.15 0 0 1 1.5-.2 1.17 1.17 0 0 1-.5 1.1 1.17 1.17 0 0 1-1.3 0v-.3zM108.9 132.5a1.14 1.14 0 0 1 1.2-.5 .55 .55 0 0 1-.5 .7l-.3 .2a.29 .29 0 0 1-.3 0 .29 .29 0 0 1-.2-.2zM110.3 131.9l3.2 1.7M110.8 133a1.1 1.1 0 0 1 1.5 .8 1.1 1.1 0 0 1-1.5-.8zM110.8 132.1a1.18 1.18 0 0 1 1.5 .8 1.18 1.18 0 0 1-1.5-.8zM110.8 132.1v.9"/>
<path d="M110.9 132.2a1.22 1.22 0 0 1 1.3 .6v.1a1.21 1.21 0 0 1-1.3-.7zM112.1 133.9a1.17 1.17 0 0 1 1.5-.2 1.19 1.19 0 0 1-1.8 1.1v-.3zM112.2 134.3a.82 .82 0 0 1 1.2-.4 1 1 0 0 1-1.3 .7zM112.3 132.9v.9M115.7 136.2a1.32 1.32 0 0 0 2.2 .6l-.1-8.8h1l-2.2-1.4-2 1.2h1l.1 8.5M115.7 136.3h.1M120.8 123.5l8.7 4.7M120.9 123.5l15.1-9.1-.5-25.5h1.9l.6 25.9-14.2 8.7 7.5 3.7M123.2 138.3l-15.6 12.6-4.2 .1M127.2 130l.1 .4M127.2 130l.1 5.1M127.3 135.1a1.6 1.6 0 0 0 2.1 .8l.6-.2"/>
<path d="M127.5 129.4a2.23 2.23 0 0 1 2.8 .2 .73 .73 0 0 1-.6 1 2.16 2.16 0 0 1-2.4-.4l-.1-.2zM127.9 129.2a2.1 2.1 0 0 1 1.5 1.6M128.1 129.1a2.38 2.38 0 0 1 1.4 1.6M131 131a1.79 1.79 0 0 0-.8 1.9l.2 .2 .3 .1 .3-.1M132.8 127.6l-.1-6 1.8-1.1-.6-.6-2.1 1.3v6.6M134.1 125.4a2.23 2.23 0 0 1 2.8 .2 .73 .73 0 0 1-.5 1.1 2.16 2.16 0 0 1-2.5-.4l-.1-.3zM134.2 125.4h-.1M134.5 129.2l.4-.1a1.12 1.12 0 0 1-.4 1.6l-3.1 1.9M134.5 129.2l-3.1 1.8a1.12 1.12 0 0 0-.5 1.6h.5M134.6 125.2a2.02 2.02 0 0 1 1.6 1.5M134.9 125.1a2.51 2.51 0 0 1 1.4 1.6M135 128.1h.1"/>
<path d="M135.4 128v.1M135.4 128.3l.3-.1a.65 .65 0 0 1 .5 1 1.99 1.99 0 0 1-.8 1.2l-4.4 2.7M135.4 128.4l-4.4 2.6M135.6 128.3l-.6 .1-4.4 2.6-.5 .5a1.1 1.1 0 0 0 .1 1.7h.3M136.5 126.6l.5-.5a1.36 1.36 0 0 0-1.8-1l-.9 .2-6.6 4-.5 .5a1.36 1.36 0 0 0 1.9 1l.8-.3 6.7-3.9M136.6 126.8l-6.7 4a2.12 2.12 0 0 1-2.6-.4l-.1-.3M136.7 132.3l3.2 1.6M136.8 131.3a1.15 1.15 0 0 1 1.6-.3 1.17 1.17 0 0 1-.6 1.1 1.17 1.17 0 0 1-1.2 0l-.1-.3zM137 126v.3l-.5 .5M137 125.9l.1 5.1-.2 .5-6.9 4.2M137 131.5a.86 .86 0 0 1 1.1-.3 .53 .53 0 0 1-.5 .6l-.3 .2h-.5zM138 132.1l1.1-.1a1.44 1.44 0 0 1 1.2 .5 2.5 2.5 0 0 1-2.4-.3z"/>
<path d="M138.1 130.2a1.34 1.34 0 0 1 1.9 .1 1.22 1.22 0 0 1-1.9 .1zM138.3 130.3a1.22 1.22 0 0 1 1.6 0 1.15 1.15 0 0 1-1.7 .1zM138.4 131l.3 .2M138.7 131.2a1.07 1.07 0 0 0-.1 1.1M138.7 131.1l.1-.1a.46 .46 0 0 1 .7 .2 .4 .4 0 0 1-.5 .3 .4 .4 0 0 1-.3-.4zM138.7 130l1 .6M139.2 130.4v.8h-.3l-.1-.7M139.3 133.6l-19.4 11.8-11.2-6.1 .6-.3-2.5-.2 .1 1.6 .6-.4 18.1 9.9M139.4 130l-.4 .4-.5 .2M139.5 131.2a1.11 1.11 0 0 1 .1 1.1M139.7 131.7l1.8 1M140.1 133.1a1.17 1.17 0 0 1 1.6-.3 1.19 1.19 0 0 1-1.8 1.1l-.1-.3z"/>
<path d="M140.3 132.6h-.1M140.3 133.3a.88 .88 0 0 1 1.2-.3 1.03 1.03 0 0 1-1.4 .7zM141 134.5l-19.4 11.7 5.4 2.9M143.5 123.8l3.1 1.6M143.5 122.8a1.15 1.15 0 0 1 1.6-.3 1.17 1.17 0 0 1-.6 1.1 1.17 1.17 0 0 1-1.2 0l-.1-.3zM143.9 122.9l.4-.2a.31 .31 0 0 1 .6 .1 1.1 1.1 0 0 1-1.3 .7 .48 .48 0 0 1 .3-.6zM144.7 123.6l1.2-.1a1.44 1.44 0 0 1 1.1 .5 2.5 2.5 0 0 1-2.4-.3zM144.9 121.7a1.34 1.34 0 0 1 1.9 .1 1.22 1.22 0 0 1-2 .1zM145 121.8a1.16 1.16 0 0 1 1.7 0 1.15 1.15 0 0 1-1.7 .1zM145.1 122.5l.3 .2M145.4 122.7a1.07 1.07 0 0 0-.1 1.1M145.4 122.6l.2-.1a.46 .46 0 0 1 .6 .2 .4 .4 0 0 1-.4 .3 .4 .4 0 0 1-.4-.4z"/>
<path d="M145.4 121.5l1 .6M146 121.9v.8h-.4v-.7M146.2 121.5l-.5 .4-.5 .2M146.2 122.7a1.11 1.11 0 0 1 .1 1.1M146.4 123.2l1.9 1M146.9 124.6a1.17 1.17 0 0 1 1.5-.3 1.19 1.19 0 0 1-1.8 1.1v-.2zM147 124.1h.1M147.1 124.8a.88 .88 0 0 1 1.1-.3 .95 .95 0 0 1-1.4 .7zM152.8 127.3l-11.8 7.2-8.1-4.4M172.8 132.9h.1M176.7 125l4.6 1.3h4.1M73.5 149.5l7.6 4.2-.2 .1-7.6-4.1"/>
<path d="M74.6 148.9a.87 .87 0 0 1 .7 1.3 .87 .87 0 0 1-.7-1.3zM74.6 148.9a.79 .79 0 0 1 .8 .3 .79 .79 0 0 1 0 .9M74.7 148.8l.3-.9a1.64 1.64 0 0 1 .9-2.3 3.9 3.9 0 0 1 3.4 3.6 1.4 1.4 0 0 1-.6 1.7 1.4 1.4 0 0 1-1.7-.2l-.5-.4-1.1-.1M74.7 148.7l-1.4 1 .1 3.1M74.9 146.8a1.7 1.7 0 0 1 1.9-2.2 5.4 5.4 0 0 1 3.5 5.6 1.53 1.53 0 0 1-2.3 1l-.6-.3M75 148.1l.1-.4a1.32 1.32 0 0 1 1.8 1 1.18 1.18 0 0 1-.2 1.6h-.4M75.7 144.7l8-4.8a2.93 2.93 0 0 1 3.4 1.4 5 5 0 0 1 1.2 4.3l-.3 .5-.4 .3M75.8 147.6l-.9 1.3M76.4 148l-1 1.2M76.8 148.6l-1.3 .8M77.1 149.8l-1.5 .1M80.7 150.6l1.4 1.5"/>
<path d="M82 149l1.4-.8 .1 3.1-1.4 .8zM82.1 149.8l-2.5 1.4M83.5 148.9l2.1 1.2M84.5 153.1l3.6 5.8 4.1-.1M85.5 147l1.3-.9 .1 3.2-1.3 .8zM85.5 147.7l-2.1 1.3M87.6 146.4l-.7 .5M91.6 140.6l-3.3 1.9M92.7 140.6l-.4 .4M111.4 142.6l3.1 1.6M111.4 141.5a1.15 1.15 0 0 1 1.6-.2 1.17 1.17 0 0 1-.6 1.1 1.17 1.17 0 0 1-1.2 0l-.1-.3zM111.6 141.8a.89 .89 0 0 1 1.1-.4 .53 .53 0 0 1-.4 .7l-.3 .2a.3 .3 0 0 1-.4 .1 .3 .3 0 0 1-.2-.3z"/>
<path d="M112.6 142.4l1.1-.1a1.44 1.44 0 0 1 1.2 .5 2.5 2.5 0 0 1-2.4-.3zM112.8 140.5a1.34 1.34 0 0 1 1.9 .1 1.22 1.22 0 0 1-2 .1zM112.9 140.5a1.14 1.14 0 0 1 1.7 .2 1.23 1.23 0 0 1-1.8 0zM113 141.3l.3 .2M113.3 141.5a1.07 1.07 0 0 0-.1 1.1M113.3 140.3l1 .6M113.3 141.4l.2-.1a.46 .46 0 0 1 .6 .2 .4 .4 0 0 1-.4 .3 .4 .4 0 0 1-.4-.4zM113.8 140.7l.1 .8h-.4l-.1-.7M114 140.3l-.4 .4-.5 .2M114.1 141.5a1.11 1.11 0 0 1 .1 1.1M114.3 142l1.8 1M114.7 143.4a1.17 1.17 0 0 1 1.6-.3 1.19 1.19 0 0 1-1.8 1.1l-.1-.3z"/>
<path d="M114.9 142.9h-.1M114.9 143.6a.85 .85 0 0 1 1.2-.3 1.02 1.02 0 0 1-1.4 .7zM124.5 150.6l3.3-2 .1 1.9zM128.3 143.9l3.1 1.6M128.4 142.9a1.15 1.15 0 0 1 1.5-.3 1.17 1.17 0 0 1-.6 1.1 1.17 1.17 0 0 1-1.2 0l-.1-.2zM128.7 143l.4-.2a.29 .29 0 0 1 .4-.1 .29 .29 0 0 1 .2 .3 1.07 1.07 0 0 1-1.3 .6zM129.7 152.5l3.2 1.7M129.8 151.5a1.15 1.15 0 0 1 1.6-.2 1.17 1.17 0 0 1-.6 1.1 1.17 1.17 0 0 1-1.2 0l-.1-.3zM129.9 142.7l3.2 1.6M130 151.8a.99 .99 0 0 1 1.1-.4 .53 .53 0 0 1-.5 .7l-.5 .2a.22 .22 0 0 1-.3-.1 .22 .22 0 0 1 .1-.3zM130.3 143.7a1.1 1.1 0 0 1 1.6 .9 1.1 1.1 0 0 1-1.6-.9zM130.4 142.9a1.18 1.18 0 0 1 1.5 .8 1.18 1.18 0 0 1-1.5-.8z"/>
<path d="M130.4 142.9v.9M130.5 143a1.24 1.24 0 0 1 1.2 .6 1.11 1.11 0 0 1-1.2-.5zM131 152.4l1.1-.1a1.44 1.44 0 0 1 1.2 .5 2.5 2.5 0 0 1-2.4-.3zM131.2 150.5a1.34 1.34 0 0 1 1.9 .1 1.22 1.22 0 0 1-2 .1zM131.3 150.5a1.06 1.06 0 0 1 1.6 .2 1.26 1.26 0 0 1-1.7 0zM131.4 151.3l.3 .2M131.7 151.5a1.07 1.07 0 0 0-.1 1.1M131.7 144.7a1.17 1.17 0 0 1 1.5-.2 1.19 1.19 0 0 1-1.8 1v-.2zM131.7 151.4l.1-.1a.46 .46 0 0 1 .7 .2 .4 .4 0 0 1-.5 .3 .4 .4 0 0 1-.3-.4zM131.7 150.3l1 .6M131.8 150.8h.1M131.9 144.9a.83 .83 0 0 1 1.1-.3 .94 .94 0 0 1-1.3 .7z"/>
<path d="M131.9 143.7v.9M132.2 150.7v.8h-.3l-.1-.7M132.4 150.3l-.4 .4-.5 .2M132.5 151.5a1.11 1.11 0 0 1 .1 1.1M132.7 152l1.8 1M133.1 153.4a1.17 1.17 0 0 1 1.6-.3 1.19 1.19 0 0 1-1.8 1.1l-.1-.3zM133.3 152.9h-.1M133.3 153.6a.85 .85 0 0 1 1.2-.3 1.03 1.03 0 0 1-1.4 .7zM134.3 156.1l5.4-3.2 5.5 3-5.4 3.2-5.5-3 .1 5 5.5 3-.1-5M134.4 158.6l5.5 3M136.9 159.8l.4 .1v.5l-.4-.2zM136.9 154.5l-8.5-4.6v1.1h-.8l7.9 4.4"/>
<path d="M136.9 159.8l-4.7 2.7M137.1 157.6l.1 5M138.4 154.7l1.3-.8 1.4 .9h-.7v.5h-1.3v-.7zM139.1 148.3a1.02 1.02 0 0 0-.4 1.3 1.02 1.02 0 0 0 1.2 .6 .83 .83 0 0 0 .7-1.3M139.3 148.1a.76 .76 0 0 1 1 0 .76 .76 0 0 1 .1 1 .76 .76 0 0 1-1 0 .76 .76 0 0 1-.1-1zM140.3 145.7h.1M140.3 145.7v3M140.3 145.7a1.17 1.17 0 0 0-1.2 0v2.8M140.4 151.2l16.7-9.8-1.2-.6h4.8v2.7l-1.6-.9-18.3 10.9M142.2 150.8l10.5 4.4 4.2-.1M143.2 148.3l.9 .1M143.2 148.1a.53 .53 0 0 1 .7-.1 .53 .53 0 0 1 .1 .8 .55 .55 0 0 1-.7-.1 .55 .55 0 0 1-.1-.6z"/>
<path d="M143.2 148.2a.43 .43 0 0 1 .6-.1 .43 .43 0 0 1 .1 .6 .51 .51 0 0 1-.7-.5zM143.6 148.5h.2M143.6 148.3h.2M143.7 148l-.2 .7M143.8 145.9l1.4 .8zM143.8 148.2h.2l-.1 .3zM143.9 145.8a.9 .9 0 0 1 .9 .1 .9 .9 0 0 1 .4 .8 .88 .88 0 0 1-1 0 .88 .88 0 0 1-.3-.9zM143.9 148.5l.5 .1M144 149a.54 .54 0 0 1 .8 .5 .54 .54 0 0 1-.8-.5zM144 145.4a1.13 1.13 0 0 1 1.6 1.2 1.08 1.08 0 0 1-1.2 .2 1.08 1.08 0 0 1-.6-1.2zM144.1 147.4l-.1 1.6M144.1 147.3a.54 .54 0 0 1 .8 .5 .54 .54 0 0 1-.8-.5z"/>
<path d="M144.1 149.1a.41 .41 0 0 1 .6 .4l-.4-.1zM144.2 147.4a.42 .42 0 0 1 .6 .4l-.4-.1zM144.3 146.7l-.1 .8M144.4 148.1l-.5 .1M144.8 146.8v1M144.9 147.8l-.1 1.6M145.2 155.9l.1 4.9-5.4 3.3 5.4-3.3M146.1 148l.2-.2a1.17 1.17 0 0 1 .8 1 1.17 1.17 0 0 1-.4 1.1 1.21 1.21 0 0 1-.6-1.9zM146.3 148.2a.48 .48 0 0 1 .5 .6v.4a.32 .32 0 0 1-.3 .4 1.18 1.18 0 0 1-.2-1.4zM146.7 147.5l.8 .3M146.9 146.9l.3-.2a.79 .79 0 0 1 .9-.3 1.18 1.18 0 0 1-1.4 1.1zM147.1 147a.9 .9 0 0 1 .9-.5 1.1 1.1 0 0 1-1 .9h-.2z"/>
<path d="M147.7 147.2l.2-.2a.77 .77 0 0 1 1-.2 1.1 1.1 0 0 1-1.4 1v-.1zM148 146.4l.9 .4M149 145.6l.3-.1a1.19 1.19 0 0 1 .3 2.1 1.23 1.23 0 0 1-.6-2zM149.1 145.6l-2.8 2.2M149.3 145.8a.32 .32 0 0 1 .4 .3 .85 .85 0 0 1-.2 1.2 1.09 1.09 0 0 1-.2-1.5zM149.6 147.6l-2.7 2.2M151.9 144.5l.2-.1a1.17 1.17 0 0 1 .8 .9 1.17 1.17 0 0 1-.5 1.2 1.21 1.21 0 0 1-.5-2zM152 144.8l.1-.1a.31 .31 0 0 1 .4 .4 .95 .95 0 0 1-.1 1.1h-.1a1.07 1.07 0 0 1-.3-1.4zM152.7 143.9l1.1-.1a1.29 1.29 0 0 1 1.1 .5 2.19 2.19 0 0 1-2.3-.3zM152.8 142a1.34 1.34 0 0 1 1.9 .1 1.22 1.22 0 0 1-2 .1zM152.9 142.1a1.12 1.12 0 0 1 1.7 .1 1.23 1.23 0 0 1-1.7 0zM153.3 143.1a1.07 1.07 0 0 0-.1 1"/>
<path d="M153.3 141.8l1 .6M153.3 142.9l.2-.1a.46 .46 0 0 1 .6 .2 .4 .4 0 0 1-.4 .3 .4 .4 0 0 1-.4-.4zM153.5 142.3h.1M153.9 142.2v.8h-.4v-.7M154.1 141.8l-.5 .4-.5 .2M154.1 143a1.11 1.11 0 0 1 .1 1.2M154.8 142.2l.3-.2a1.19 1.19 0 0 1 .3 2.1 1.23 1.23 0 0 1-.6-1.9zM154.9 142.1l-2.8 2.3M155 142.4a.24 .24 0 0 1 .2-.1 .24 .24 0 0 1 .2 .3 .79 .79 0 0 1-.2 1.2 1.2 1.2 0 0 1-.2-1.4zM155.4 144.1l-2.8 2.3M113.1 173.1l7.6 4.1M113.3 172.9l7.7 4.1-.3 .2"/>
<path d="M114.4 172.3a.87 .87 0 0 1 .8 1.3 .87 .87 0 0 1-.8-1.3zM114.4 172.3a.79 .79 0 0 1 .8 .3 .79 .79 0 0 1 0 .9l1.1 .2M114.5 172.2l.3-.9a1.64 1.64 0 0 1 .9-2.4 3.9 3.9 0 0 1 3.4 3.6 1.4 1.4 0 0 1-.6 1.7 1.4 1.4 0 0 1-1.7-.2l-.5-.3M114.6 172.1l-1.5 1 .1 3M114.7 170.2a1.7 1.7 0 0 1 2-2.2 5.4 5.4 0 0 1 3.4 5.6 1.53 1.53 0 0 1-2.3 1l-.6-.3M114.8 171.4l.1-.3a1.32 1.32 0 0 1 1.8 .9 1.18 1.18 0 0 1-.2 1.7l-.4-.1M115.5 168.1l8-4.8a2.93 2.93 0 0 1 3.3 1.4 5 5 0 0 1 1.3 4.2l-.3 .5-1.1 .9M115.6 171l-.9 1.2M116.2 171.4l-1 1.2M116.7 172l-1.4 .8M116.9 173.2h-1.5M120.5 174l1.4 1.5"/>
<path d="M120.7 177.2v1.8M121.9 172.4l1.3-.8 .1 3.1-1.4 .8zM121.9 173.1l-2.5 1.5M123.3 172.3l2.1 1.1M124.7 163.1a2.64 2.64 0 0 1 2.6 1.4 3.9 3.9 0 0 1 .9 3.3M125.3 170.3l1.3-.8 .1 3.1-1.3 .8zM125.3 171.1l-2.1 1.2M130.2 162.2a.93 .93 0 0 1 .8-.7 .93 .93 0 0 1 .9 .5 2.1 2.1 0 0 1 .6 1.9M130.3 162.1a1.56 1.56 0 0 1 1.8 1.2 .93 .93 0 0 1-.5 1.4 2.02 2.02 0 0 1-1.5-2.4zM131 163.3l.4 .2v.4M131 163.2l-3.3 1.9M131.4 164l-3.3 1.8"/>
<path d="M132.5 163.9l-.4 .5M137.3 160.4l-4.7 2.9M146.1 161.6l-25.4 15.3M146.1 161.9l-25.1 15.1M146.7 171.1l-14.4 .3"/>
</g>
<g fill="#7aafdf" stroke="#7aafdf" stroke-width=".18">
<path d="M224.9 87.9l1.6-1.3 .4 .6z"/>
<path d="M207.7 67.3h.7l-.3 2z"/>
<path d="M184.5 52.5l.5 .4-1.6 1.3z"/>
<path d="M166.7 68.7l.6-.4 1 1.8z"/>
<path d="M206.8 98.1l-.7 1.9-.6-.3z"/>
<path d="M174.7 124.4l2.1 .3-.2 .6z"/>
<path d="M162.6 91.1l1.7 1.3-2-.7z"/>
<path d="M169.8 58.2l.6-.4 .8 2z"/>
<path d="M63.2 47.9l2.1 .3-2.1 .4z"/>
<path d="M87.5 36.9l.6 .3-1.3 1.7z"/>
<path d="M112.4 95.8l-.7 2-.6-.3z"/>
<path d="M133.9 93.2l1.7 1.2-2-.6z"/>
<path d="M140.3 150l2.1 .5-.3 .6z"/>
<path d="M96.9 123.4l2 .8-2.1-.1z"/>
<path d="M83.5 151.3l1.3 1.6-.6 .4z"/>
<path d="M123 138l1.8-1-1.4 1.6z"/>
<path d="M130.2 171.4l2.1-.3v.7z"/>
</g>
<path d="M29.8 20.9h237.5v168h-237.5z" fill="none" stroke="#fff" stroke-width=".18"/>
<text font-size="3" fill="#7aafdf" x="102.4" y="70.1">FUEL OIL TANK</text>
<g font-size="2.7" fill="#7aafdf">
<text x="38.1" y="51">FILL LINE</text>
<text x="38.1" y="48.1">OIL TANK</text>
</g>
<g font-size="2.6" fill="#7aafdf">
<text x="92" y="28.6">OIL TANK VENT</text>
<text x="236.7" y="80.2">MANUAL CONTROL</text>
<text x="236.7" y="83">PLUG VALVE</text>
<text x="142.6" y="172.3">AUXILIARY STANDBY</text>
<text x="142.4" y="175.2">FUEL OIL PUMP</text>
</g>
<g font-size="2.4" fill="#7aafdf">
<text x="199.3" y="38.4">BURNER CONTROL</text>
<text x="199.4" y="41">VALVE CONTOLLED</text>
<text x="199.3" y="43.5">BY BOILER PRESSURE</text>
</g>
<g font-size="2.3" fill="#7aafdf">
<text x="69.6" y="122.8">RELIEF VALVE</text>
<text x="69.6" y="120.4">PRESSURE</text>
<text x="182.9" y="126.1">HIGH PRESSURE OIL</text>
<text x="182.9" y="128.6">PUMP DISCHARGE LINES</text>
<text x="152.5" y="152.8">PRESSURE</text>
<text x="152.5" y="155.3">RELIEF VALVE</text>
</g>
<g font-size="2.2" fill="#7aafdf">
<text x="148.9" y="32">MANUAL CONTROL</text>
<text x="148.9" y="34.3">PLUG VALVE</text>
</g>
<g font-size="2" fill="#7aafdf">
<text x="163.1" y="41.3">BOILER</text>
<text x="163.1" y="43.4">NO.1</text>
<text x="153.2" y="51.3">ROTARY</text>
<text x="153.2" y="53.4">FUEL OIL</text>
<text x="153.2" y="55.5">BURNER</text>
<text x="219.3" y="69.5">BOILER</text>
<text x="219.3" y="71.6">NO.2</text>
<text x="200.9" y="106.4">ROTARY</text>
<text x="200.9" y="108.6">FUEL OIL</text>
<text x="200.9" y="110.6">BURNER</text>
</g>
<g font-size="1.9" fill="#7aafdf">
<text x="146.5" y="80">HIGH PRESS</text>
<text x="146.6" y="82.1">TWIN OIL</text>
<text x="146.5" y="84.1">STRAINER</text>
</g>
<g font-size="1.8" fill="#7aafdf">
<text x="120.8" y="88.5">OIL TO FUEL</text>
<text x="120.8" y="90.4">OIL PUMPS</text>
<text x="84.9" y="160.1">MOTOR DRIVER</text>
<text x="84.9" y="162">FUEL OIL PUMP</text>
</g>
<g font-size="1.7" fill="#7aafdf">
<text x="97.4" y="104.1">PRESSURE RELIEF</text>
<text x="97.4" y="106">RETURN TO</text>
<text x="97.4" y="107.9">OIL TANK</text>
<text x="107.5" y="152">SUCTION</text>
<text x="107.5" y="155.7">STRAINER</text>
<text x="107.6" y="153.8">TWIN OIL</text>
</g>
<g font-size="1.6" fill="#7aafdf">
<text x="189.7" y="102.1">BYPASS</text>
<text x="138.9" y="129">BYPASS</text>
</g>
</svg>
